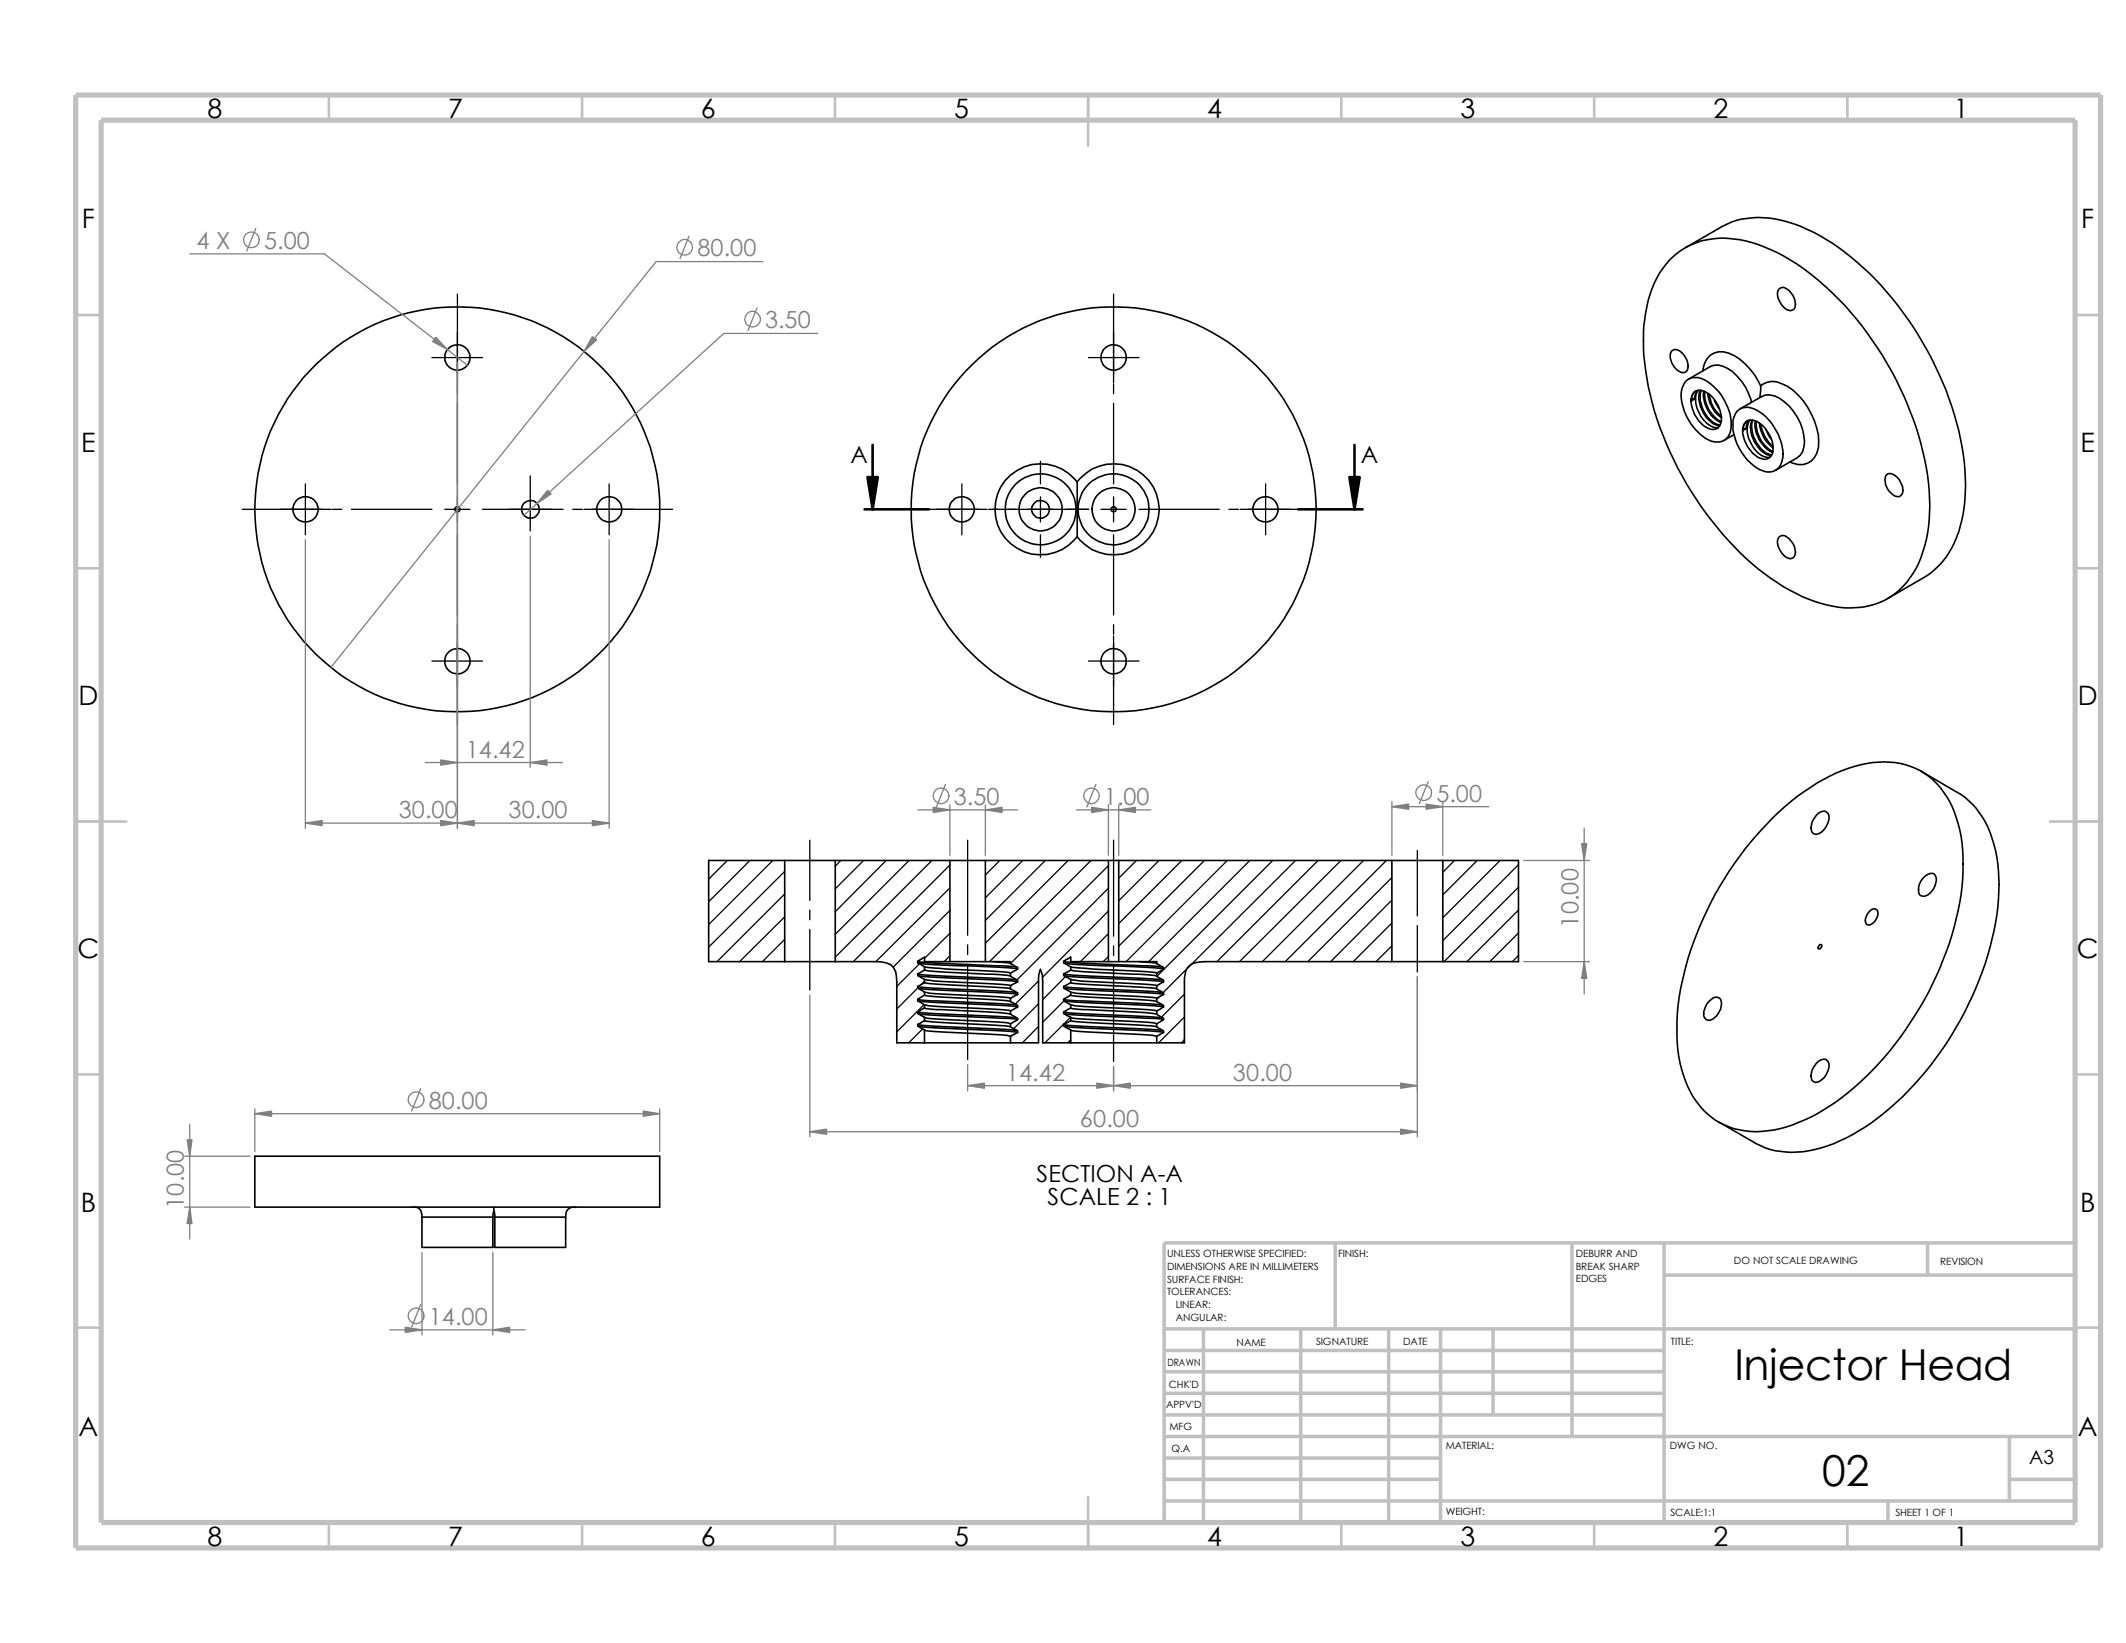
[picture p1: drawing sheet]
<svg xmlns="http://www.w3.org/2000/svg" width="279mm" height="216mm" viewBox="0 0 279 216" stroke-linecap="round" stroke-linejoin="round" font-family="sans-serif">
<g fill="none" stroke="#c0c0c0" stroke-width=".34">
<path d="M43.2 12.5v3.3M76.5 12.5v3.3M109.7 12.5v3.3M143 12.5v6.6M176.3 12.5v3.3M209.5 12.5v3.3M242.8 12.5v3.3M9.9 41.4h3.4M272.7 41.4h3.4M9.9 74.7h3.4M272.7 74.7h3.4M9.9 107.9h6.7"/>
<path d="M269.4 107.9h6.7M9.9 141.2h3.4M272.7 141.2h3.4M9.9 174.5h3.4M272.7 174.5h3.4M143 196.7v6.7M43.2 200.1v3.3M76.5 200.1v3.3M109.7 200.1v3.3M176.3 200.1v3.3M209.5 200.1v3.3M242.8 200.1v3.3"/>
</g>
<g fill="none" stroke="#c0c0c0" stroke-width=".47">
<path d="M153 174.6h119.7M153 177.5h65.7M158.2 174.6v25.5M170.9 174.6v25.5M175.5 163.3v11.3M182.5 174.6v25.5M189.3 174.6v25.5M196.2 174.6v11.3M206.6 163.3v25.5M218.7 163.3v36.8M218.7 167.6h54M253.3 163.3v4.3"/>
<path d="M272.7 163.3h-119.7v36.8M153 197.2h119.7M153 180.3h65.7M153 183.1h65.7M153 185.9h65.7M153 194.4h36.3M153 188.8h119.7M153 191.6h36.3M248.1 197.2v2.9M264.1 194.4h8.6M264.1 188.8v8.4"/>
</g>
<path d="M9.9 12.5h266.2v190.9h-266.2zM13.3 15.8h259.4v184.3h-259.4z" fill="none" stroke="#c0c0c0" stroke-width=".68" stroke-linecap="butt"/>
<g fill="none" stroke="#000" stroke-width=".21">
<path d="M219.5 34.1a9.8 9.8 0 0 1 8.4-2.7 21.4 21.4 0 0 1 10.6 5 43 43 0 0 1 12.5 17.6 31.9 31.9 0 0 1 2.4 15.2 13.7 13.7 0 0 1-3.3 7.8 9.4 9.4 0 0 1-7.6 2.9 19.8 19.8 0 0 1-9.8-3.9 41.4 41.4 0 0 1-12.2-14.5 37.4 37.4 0 0 1-4.5-16.8 17.6 17.6 0 0 1 2.1-8.9zM221.5 32.6l4.7-2.8a11.1 11.1 0 0 1 8.8-.6 27 27 0 0 1 10.6 6.7 43.8 43.8 0 0 1 12.4 23.8 21.4 21.4 0 0 1-1.2 11.6 10 10 0 0 1-4 4.6l-4.7 2.8M233.8 37.9l.2-.1a1.09 1.09 0 0 1 1.3 .6 2.05 2.05 0 0 1 .5 2.2 .97 .97 0 0 1-1.5-.3 2.15 2.15 0 0 1-.6-2.2zM219.7 46.1a1.1 1.1 0 0 1 1.5 .5 2.09 2.09 0 0 1 .5 2.1 .99 .99 0 0 1-1.5-.3 1.97 1.97 0 0 1-.5-2.3zM221.5 50.2a2.24 2.24 0 0 1 3 0 7.2 7.2 0 0 1 3 5.9 1.9 1.9 0 0 1-1 1.8 1.9 1.9 0 0 1-2-.1 7.1 7.1 0 0 1-3.5-6.4zM221.9 49.8l2.8-1.6a2.24 2.24 0 0 1 2.4 .2 7.1 7.1 0 0 1 3.1 4.5M222.3 52.4l.4 .1M222.7 52.5l-.5 .2M222.7 51.5a1.74 1.74 0 0 1 2 .3 4.4 4.4 0 0 1 1.5 3.5 1.15 1.15 0 0 1-.6 1 1.15 1.15 0 0 1-1.2-.1 4 4 0 0 1-2.1-4.1zM222.9 51.4a1.56 1.56 0 0 0-.7 1.3M223.1 51.3l-.3 .4-.1 .8M223.2 51.3a2.33 2.33 0 0 0-.1 2.4 3.6 3.6 0 0 0 2.5 2.5h.2"/>
<path d="M223.5 51.3a3 3 0 0 0 .3 2.8 3.4 3.4 0 0 0 2.2 1.9M223.6 51.3a3.9 3.9 0 0 0 2.3 4.5h.2M223.8 48.7a2.39 2.39 0 0 1 3.4-2.3 8.2 8.2 0 0 1 4.2 4.3M223.9 51.4a4.2 4.2 0 0 0 2.2 4.1M224 51.4a4.2 4.2 0 0 0 2.2 4M224.5 51.7a4.2 4.2 0 0 0 1.7 3.2M224.6 51.8a4.4 4.4 0 0 0 1.6 2.9M225.3 52.5l.7 1.3M227.9 57.1l-1.3 .8M228.3 54.1a2.1 2.1 0 0 1 2.6-.2 7.3 7.3 0 0 1 3.4 6.2 1.97 1.97 0 0 1-1.7 1.9 4.6 4.6 0 0 1-3.6-2.4 6.4 6.4 0 0 1-1.2-4.7zM228.7 53.7l2.8-1.6a2.57 2.57 0 0 1 3 .7 6.7 6.7 0 0 1 2.6 6l-.2 .6-.3 .4-.4 .4-2.9 1.6M229.1 56.3h.3"/>
<path d="M229.4 56.3l-.4 .3M229.5 55.4a1.52 1.52 0 0 1 1.9 .4 3.9 3.9 0 0 1 1.5 3.9 1.18 1.18 0 0 1-1.8 .5 4.4 4.4 0 0 1-2.1-3.9l.2-.5zM229.7 55.3a1.42 1.42 0 0 0-.7 1.3M229.9 55.2l-.3 .4-.2 .7M230 55.2a3.1 3.1 0 0 0 .3 3.3 2.42 2.42 0 0 0 2.3 1.6M230.3 55.2a3.9 3.9 0 0 0 1.9 4.5l.6 .2M230.3 55.2a4 4 0 0 0 2.1 4.4l.4 .2M230.7 55.3a4.1 4.1 0 0 0 2.3 4.1M230.8 55.4a4.2 4.2 0 0 0 2.2 3.9M231.2 55.6a4.7 4.7 0 0 0 1.8 3.2M231.4 55.8a4.6 4.6 0 0 0 1.6 2.8M231.4 50.7a2.41 2.41 0 0 1 2.7-.3 8.3 8.3 0 0 1 4.4 4.9 5.4 5.4 0 0 1 0 4.8 2.39 2.39 0 0 1-3.3 .6"/>
<path d="M231.4 50.7l-.1 1.5M232.1 56.4l.4 1 .3 .3M141.6 63.3a6 6 0 0 0-8.9-.8 6 6 0 0 0 0 8.9 6 6 0 0 0 8.9-.9M141.6 63.3v7.2M141.6 63.3a6 6 0 0 1 8.8-.8 6 6 0 0 1 0 8.9 6 6 0 0 1-8.8-.9M233.8 70.5l.2-.1a1.29 1.29 0 0 1 1.5 .8 1.72 1.72 0 0 1 .2 2.1 1.2 1.2 0 0 1-1.6-.7 1.78 1.78 0 0 1-.3-2.1zM247.9 62.4a1.11 1.11 0 0 1 1.6 .5 2.17 2.17 0 0 1 .5 2 .79 .79 0 0 1-1.4 0 2.23 2.23 0 0 1-.8-2.4zM103.1 113.1h-10v13.3h10M103.1 113.1v13.3M103.1 113.1h6.7M109.8 113.1h15M109.8 113.1v13.3"/>
<path d="M124.8 113.1v13.3M124.8 113.1h4.7M129.5 113.1v13.3M129.5 113.1h16.2M145.7 113.1h1.3M145.7 113.1v13.3M147 113.1h35.9M147 113.1v13.3M182.9 113.1v13.3M182.9 113.1h6.7M189.6 113.1h10v13.3h-10M189.6 113.1v13.3"/>
<path d="M233 107.4a24.7 24.7 0 0 1 12.3-7.1 10 10 0 0 1 8.7 2.1 12.1 12.1 0 0 1 3.6 6.7 28.1 28.1 0 0 1-1.1 13.7 44.8 44.8 0 0 1-12.8 20.1 23.3 23.3 0 0 1-10.7 5.6 10.2 10.2 0 0 1-8.6-2.2 13 13 0 0 1-3.9-8.3 29.8 29.8 0 0 1 1.3-12 44.7 44.7 0 0 1 11.2-18.6zM238.8 107a.9 .9 0 0 1 1.4-.1 2.28 2.28 0 0 1-1 2.5 .72 .72 0 0 1-.8 .2 .72 .72 0 0 1-.4-.8l.2-.8zM245.7 119.7a.6 .6 0 0 1 .9-.2 .6 .6 0 0 1 .2 .9 1.5 1.5 0 0 1-1.4 1.1 1.03 1.03 0 0 1 0-1.4zM252.5 101.3l4.7 2.8a10.9 10.9 0 0 1 4.8 6.9 24.5 24.5 0 0 1-.2 12.4 43.3 43.3 0 0 1-14.2 22.9 22 22 0 0 1-10.6 5 9.8 9.8 0 0 1-6.4-1.1l-4.7-2.8M252.7 115.4a1.11 1.11 0 0 1 1.6-.5 2.05 2.05 0 0 1-.7 2.5 .84 .84 0 0 1-1.4 0 2.17 2.17 0 0 1 .5-2zM103.1 126.4h6.7M109.8 126.4h5.4a2.64 2.64 0 0 1 2.3 .8l.2 .6 .2 1.2v8h3.6M120.6 126.3a173.6 173.6 0 0 0 11.9 .7l1.1 .1M120.6 134.6v.2l.9 .5M120.6 126.3v.2l.9 .5M120.6 128v.2l.9 .5M120.6 133v.2l.9 .5"/>
<path d="M120.6 129.6v.2l.9 .6M120.6 131.3v.2l.9 .5M120.6 126.3l.9-.5v.6h3.3M120.6 134.6l1.9 .2 11 .6M120.6 128l1.9 .2 11 .5M120.6 129.6l1.9 .2 8.5 .4 2.5 .2M120.6 131.3l1.9 .2 8.5 .4 2.5 .2M120.6 133l1.9 .2 11 .5M120.8 134.9l1.7 .1 9.3 .5 1.9 .2M120.8 126.6l2.5 .2 8.5 .3 1.9 .2M120.8 128.2l2.5 .2 8.5 .4 1.9 .2M120.8 133.2l2.5 .2 9.2 .4 1.2 .2"/>
<path d="M120.8 129.9l11 .6 1.9 .2M120.8 131.6l11 .5 1.9 .2M121.5 135.3a23.8 23.8 0 0 0 4.7 .4l1.9 .1a25.1 25.1 0 0 1 4.7 .4M121.5 127l2.9 .3 3.7 .2a25.1 25.1 0 0 1 4.7 .4M121.5 127.5a104.4 104.4 0 0 0 9.6 .6l1.7 .2M121.5 128.7a65.6 65.6 0 0 0 8.2 .5l2.6 .2 .5 .1M121.5 129.1l.6 .1 2.5 .2a81.3 81.3 0 0 1 8.2 .5v.1M121.5 133.7a32.9 32.9 0 0 0 5.8 .4l.9 .1a22.4 22.4 0 0 1 4.6 .3M121.5 134.1l.6 .1 2.5 .2a81.3 81.3 0 0 1 8.2 .5v.1M121.5 130.4l1.8 .2 5.3 .3a21.5 21.5 0 0 1 4.2 .3M121.5 130.8l1.6 .2 8.6 .4 1.1 .2M121.5 132a65.2 65.2 0 0 0 7.8 .5l2.8 .2 .7 .1"/>
<path d="M121.5 132.5l1.6 .2 8 .4 1.7 .2M121.5 134.1l-.9 .5M121.5 127.5l-.9 .5M121.5 129.1l-.9 .5M121.5 130.8l-.9 .5M121.5 132.5l-.9 .5M121.5 127v.5M121.5 128.7v.4M121.5 130.4v.4M121.5 132v.5M121.5 133.7v.4M121.5 135.3v1.7"/>
<path d="M121.5 137h11.3M124.8 126.4h4.7M129.5 126.4h3.3v.2M130.6 126.4l2.2 .2M132.8 137h3.7v-8a3.3 3.3 0 0 1 .2-1.6l.3 .7v.9v8h3.7M132.8 135l.9 .5v.2M132.8 133.3l.9 .5v.2M132.8 131.6l.9 .5v.2M132.8 130l.9 .5v.2M132.8 128.3l.9 .5v.2M132.8 126.6l.9 .5v.2M132.8 127.9v.4"/>
<path d="M132.8 129.5v.5M132.8 131.2v.4M132.8 132.8v.5M132.8 134.5v.5M132.8 136.2v.8M133.7 135.7l-.9 .5M133.7 127.3l-.9 .6M133.7 129l-.9 .5M133.7 134l-.9 .5M133.7 130.7l-.9 .5M133.7 132.3l-.9 .5M139.8 134.6v.2l.9 .5"/>
<path d="M139.8 126.3v.2l.9 .5M139.8 128v.2l.9 .5M139.8 133v.2l.9 .5M139.8 129.6v.2l.9 .6M139.8 131.3v.2l.9 .5M139.8 126.3l.9-.5v.6h5M139.8 134.6l1.9 .2 11 .6M139.8 126.3a173.6 173.6 0 0 0 11.8 .7l1.1 .1M139.8 128l1.9 .2 11 .5M139.8 129.6l1.9 .2 8.5 .4 2.5 .2M139.8 131.3l1.9 .2 8.5 .4 2.5 .2M139.8 133l1.9 .2 11 .5"/>
<path d="M140 134.9l2.5 .2 8.5 .4 1.9 .2M140 126.6l2.5 .2 8.5 .3 1.9 .2M140 128.2l1.7 .2 9.3 .4 1.9 .2M140 133.2l2.5 .2 9.1 .4 1.3 .2M140 129.9l11 .6 1.9 .2M140 131.6l11 .5 1.9 .2M140.7 135.3l.1 .1 1.3 .2 5.1 .2a26.5 26.5 0 0 1 4.8 .4M140.7 127l2.9 .3 3.7 .2a26.5 26.5 0 0 1 4.7 .4M140.7 127.5h.1a100.2 100.2 0 0 0 9.5 .6l1.7 .2M140.7 128.7a63.5 63.5 0 0 0 8.2 .5l2.6 .2 .5 .1M140.7 129.1l.6 .1 2.5 .2a81.3 81.3 0 0 1 8.2 .5v.1M140.7 133.7a31.3 31.3 0 0 0 5.8 .4l.9 .1a22.5 22.5 0 0 1 4.6 .3"/>
<path d="M140.7 134.1l.6 .1 2.5 .2a81.4 81.4 0 0 1 8.2 .5v.1M140.7 130.4a131.5 131.5 0 0 0 10.2 .6l1.1 .2M140.7 130.8l1.1 .1 7.9 .5 2.3 .2M140.7 132a62.8 62.8 0 0 0 7.8 .5l2.8 .2 .7 .1M140.7 132.5l1.7 .2 7.2 .3 2.4 .3M140.7 137h11.3M140.7 134.1l-.9 .5M140.7 127.5l-.9 .5M140.7 129.1l-.9 .5M140.7 130.8l-.9 .5M140.7 132.5l-.9 .5M140.7 127v.5"/>
<path d="M140.7 128.7v.4M140.7 130.4v.4M140.7 132v.5M140.7 133.7v.4M140.7 135.3v1.7M145.7 126.4h1.3M147 126.4h5v.2M149.7 126.4l2.3 .2M152 135l.9 .5v.2M152 131.6l.9 .5v.2M152 130l.9 .5v.2M152 128.3l.9 .5v.2"/>
<path d="M152 126.6l.9 .5v.2M152 133.3l.9 .5v.2M152 127.9v.4M152 129.5v.5M152 131.2v.4M152 132.8v.5M152 134.5v.5M152 136.2v.8M152.9 135.7l-.9 .5M152.9 127.3l-.9 .6M152.9 129l-.9 .5M152.9 134l-.9 .5"/>
<path d="M152.9 130.7l-.9 .5M152.9 132.3l-.9 .5M182.9 126.4h-24.6a2.82 2.82 0 0 0-2.2 .7 3.8 3.8 0 0 0-.4 1.9v8h-3.7M182.9 126.4h6.7M224.5 131.7l.4-.4a.75 .75 0 0 1 1-.2 .75 .75 0 0 1 .3 .9 2.43 2.43 0 0 1-1.5 2.1 .81 .81 0 0 1-.8-1.1l.3-.8zM238.8 139.6a.9 .9 0 0 1 1.4-.1 2.28 2.28 0 0 1-1 2.5 .72 .72 0 0 1-.8 .2 .72 .72 0 0 1-.4-.8l.2-.8zM239.2 124.1h.1a.33 .33 0 0 1 .1 .4 .33 .33 0 0 1-.3 .2l-.2-.2zM33.5 151.9h53.2v6.7h-53.2zM54.1 158.6a1.08 1.08 0 0 1 1.4 1.3M55.5 159.9v4h9.3v-4M55.5 159.9h9.3M64.8 159.9l.1-.8 .1 .8"/>
<path d="M64.9 158.6v.5M65 159.9v4h9.3v-4M65 159.9h9.3M75.7 158.6a1.12 1.12 0 0 0-1.4 1.3"/>
<circle cx="60.1" cy="47" r="1.66"/>
<circle cx="146.3" cy="47" r="1.66"/>
<circle cx="40.1" cy="66.9" r="1.67"/>
<circle cx="60.1" cy="66.9" r="26.6"/>
<circle cx="60.1" cy="66.9" r=".33"/>
<circle cx="69.7" cy="66.9" r="1.18"/>
<circle cx="80.1" cy="66.9" r="1.67"/>
<circle cx="126.4" cy="66.9" r="1.67"/>
<circle cx="136.7" cy="66.9" r="4.7"/>
<circle cx="136.7" cy="66.9" r="1.18"/>
<circle cx="136.8" cy="66.9" r="2.82"/>
<circle cx="146.3" cy="66.9" r="2.84"/>
<circle cx="146.4" cy="66.9" r="4.7"/>
<circle cx="146.4" cy="66.9" r=".33"/>
<circle cx="146.4" cy="66.9" r="26.6"/>
<circle cx="166.3" cy="66.9" r="1.67"/>
<circle cx="60.1" cy="86.9" r="1.66"/>
<circle cx="146.3" cy="86.9" r="1.66"/>
</g>
<g fill="none" stroke="#000" stroke-width=".17">
<path d="M60.1 38.7v11.6M146.3 38.7v11.6M56.8 47h6.6M60.1 50.5v1.2M60.1 53v10.6M143 47h6.7M146.3 50.5v1.2M146.3 53v10.6M31.8 66.9h11.7M40.1 63.6v6.7M43.6 66.9h1.3M46.2 66.9h10.6"/>
<path d="M58.5 66.9h3.3M60.1 65.3v3.3M60.1 70.3v10.5M63.4 66.9h10.6M69.7 62.5v7.3M75.3 66.9h1.2M76.8 66.9h11.6M80.1 63.6v6.7M118.1 66.9h11.6M126.4 63.6v6.7M129.9 66.9h13.2M136.7 60.6v3"/>
<path d="M136.7 65.3v3.3M136.7 70.3v2.9M144.7 66.9h3.3M146.3 65.3v3.3M146.3 70.3v10.5M149.7 66.9h10.5M161.5 66.9h1.3M163 66.9h11.6M166.3 63.6v6.7M56.8 86.9h6.6M60.1 82.1v1.3M60.1 83.6v11.6"/>
<path d="M143 86.9h6.7M146.3 82.1v1.3M146.3 83.6v11.6M95.6 113.1l-2.5 2.4M98.6 113.1l-5.5 5.4M101.6 113.1l-8.5 8.4M103.1 114.5l-10 10M103.1 117.5l-8.9 8.9M106.4 110.4v7.9M106.4 119.6v1.3M110.5 113.1l-.7 .7M113.5 113.1l-3.7 3.7"/>
<path d="M116.5 113.1l-6.7 6.7M119.5 113.1l-9.7 9.7M122.5 113.1l-12.7 12.7M124.8 113.7l-12.7 12.7M124.8 116.7l-9.7 9.7M124.8 119.6l-7.4 7.5M127.2 110.4v12.5M131.4 113.1l-1.9 1.9M134.4 113.1l-4.9 4.9M137.4 113.1l-7.9 7.8M140.4 113.1l-10.9 10.9M143.4 113.1l-13.4 13.3"/>
<path d="M145.7 113.7l-12.9 12.9M145.7 116.7l-12.1 12.1M145.7 119.7l-8.7 8.7M146.3 110.4v12.6M149.4 113.1l-2.4 2.3M152.3 113.1l-5.3 5.3M155.3 113.1l-8.3 8.3M158.3 113.1l-11.3 11.2M161.3 113.1l-13.3 13.3M164.3 113.1l-13.3 13.3M167.3 113.1l-15.3 15.2M170.3 113.1l-17.4 17.3"/>
<path d="M173.2 113.1l-13.3 13.3M176.2 113.1l-13.3 13.3M179.2 113.1l-13.3 13.3M182.2 113.1l-13.3 13.3M182.9 115.3l-11 11.1M182.9 118.3l-8 8.1M186.3 111.8v8.6M191.1 113.1l-1.5 1.5M194.1 113.1l-4.5 4.5M197.1 113.1l-7.5 7.5M199.6 113.6l-10 10M199.6 116.6l-9.8 9.8"/>
<path d="M199.6 119.6l-6.8 6.8M103.1 123.4l-2.9 3M103.1 120.5l-5.9 5.9M106.4 122.1v8M120.6 129.8l-2.7 2.8M120.8 126.7l-2.9 2.9M121.2 135.2l-1.8 1.8M121.5 132l-3.6 3.6M121.5 128.9l-.4 .4M124.8 122.6l-3.3 3.3M124.8 125.6l-.7 .8M127.2 124.2v1.2"/>
<path d="M127.2 126.7v12.5M132.9 129.5l-.1 .1M136.5 128.9l-3.1 3.1M136.5 131.9l-3.3 3.3M136.5 134.9l-2.1 2.1M139.8 131.5l-2.8 2.8M140 128.3l-3 3.1M140.7 133.7l-3.4 3.3M140.7 130.7l-.2 .2M140.7 136.7l-.4 .3M145.7 122.7l-3.7 3.7M145.7 125.7l-.7 .7"/>
<path d="M146.3 124.3v1.3M146.3 126.8v12.7M152.3 131.1l-.3 .2M155.7 130.6l-3 3M155.7 133.6l-3.4 3.4M155.7 136.6l-.4 .4M182.9 121.3l-5.1 5.1M182.9 124.3l-2.1 2.1M186.3 121.6v6.1M199.6 122.6l-3.8 3.8M199.6 125.6l-.8 .8"/>
</g>
<g fill="none" stroke="#808080" stroke-width=".17">
<path d="M25 33.4h17.6l18.8 14.6M33.6 30l-1.2 3M90.6 31l-1.2 3M100.2 34.4h-14l-42.7 53.3M60.1 47.6v61.2M99.5 40.5l-1.2 2.9M107.4 43.8h-12.3l-26.3 23.9M40.1 70.9v37.9M69.7 70.4v30.4M80.1 70.9v37.9M40.1 108.2h40M55.9 100.2h18"/>
<path d="M120.6 106.4h13.1M124.2 103.1l-1.1 2.9M124.8 105.7v6.7M129.5 105.7v6.7M141.5 106.4h9.8M144 103.1l-1.2 2.9M145.7 105.7v6.7M147 105.7v6.7M182.9 106h12.8M182.9 105.3v7.1M187.7 102.7l-1.2 2.9M189.6 105.3v7.1"/>
<path d="M200.2 113.1h8.7M208.2 108.8v21.8M106.4 130.8v18.6M127.2 139.9v3.4M186.3 128.4v21M200.2 126.4h8.7M24.3 158.6h8.6M24.3 151.9h8.6M24.9 147.7v15.1M33.5 146.3h53.2M33.5 145.7v5.6M55.3 143l-1.2 3"/>
<path d="M86.7 145.7v5.6M106.4 148.7h79.9M127.2 142.7h59.1M146.3 140.2v3.1M51.2 174.8h17.8M55.3 171.4l-1.2 3M55.5 164.6v10.8M64.8 164.6v10.8"/>
<circle cx="33" cy="31.5" r="1.04"/>
<circle cx="90" cy="32.5" r="1.04"/>
<circle cx="98.9" cy="41.9" r="1.04"/>
<circle cx="123.7" cy="104.6" r="1.03"/>
<circle cx="143.5" cy="104.6" r="1.03"/>
<circle cx="187.1" cy="104.2" r="1.02"/>
<circle cx="54.7" cy="144.5" r="1.02"/>
<circle cx="54.7" cy="172.9" r="1.02"/>
</g>
<g fill="#808080" stroke="#808080" stroke-width=".17">
<path d="M122.6 106.1l2.2 .3-2.2 .4z"/>
<path d="M129.5 106.4l2.2-.3v.7z"/>
<path d="M147 106.4l2.2-.3v.7z"/>
<path d="M143.5 106.1l2.2 .3-2.2 .4z"/>
<path d="M187.4 105.7l2.2 .3-2.2 .3z"/>
<path d="M182.9 106l2.2-.3v.6z"/>
<path d="M207.9 110.9h.6l-.3 2.2z"/>
<path d="M208.2 126.4l.3 2.2h-.6z"/>
<path d="M184.1 148.4l2.2 .3-2.2 .4z"/>
<path d="M106.4 148.7l2.2-.3v.7z"/>
<path d="M144.1 142.3l2.2 .4-2.2 .3z"/>
<path d="M127.2 142.7l2.2-.4v.7z"/>
<path d="M184.1 142.3l2.2 .4-2.2 .3z"/>
<path d="M146.3 142.7l2.2-.4v.7z"/>
<path d="M33.5 146.3l2.2-.3v.7z"/>
<path d="M84.5 146l2.2 .3-2.2 .4z"/>
<path d="M24.9 158.6l.3 2.2h-.6z"/>
<path d="M24.6 149.8h.6l-.3 2.1z"/>
<path d="M53.3 174.4l2.2 .4-2.2 .3z"/>
<path d="M64.8 174.8l2.2-.4v.7z"/>
<path d="M72 64.4l.4 .5-1.8 1.3z"/>
<path d="M57.9 99.9l2.2 .3-2.2 .3z"/>
<path d="M77.9 107.8l2.2 .4-2.2 .3z"/>
<path d="M40.1 108.2l2.2-.4v.7z"/>
<path d="M69.7 100.2l2.2-.3v.6z"/>
<path d="M57.9 107.8l2.2 .4-2.2 .3z"/>
<path d="M57.3 44.3l1.5 1.6-1.9-1z"/>
<path d="M60.1 108.2l2.2-.4v.7z"/>
<path d="M77.9 44.2l.5 .5-1.6 1.5z"/>
</g>
<path d="M114 62.7h1.4l-.7 4.2zM177.3 62.7h1.4l-.7 4.2z" fill="#000" stroke="#000" stroke-width=".34"/>
<path d="M114.7 58.5v8.4M178 58.5v8.4M113.6 66.9h8.5M170.6 66.9h8.5" fill="none" stroke="#000" stroke-width=".34"/>
<g font-size="5.6">
<text x="228" y="181.3">Injector Head</text>
<text x="239.5" y="195.3">02</text>
</g>
<g font-size="3.5">
<text x="27.3" y="15.5">8</text>
<text x="58.9" y="15.5">7</text>
<text x="92.1" y="15.5">6</text>
<text x="125.4" y="15.5">5</text>
<text x="158.7" y="15.5">4</text>
<text x="191.9" y="15.5">3</text>
<text x="225.2" y="15.5">2</text>
<text x="256.8" y="15.5">1</text>
<text x="10.8" y="30">F</text>
<text x="273.5" y="30">F</text>
<text x="10.7" y="59.4">E</text>
<text x="273.4" y="59.4">E</text>
<text x="10.3" y="92.7">D</text>
<text x="273.1" y="92.7">D</text>
<text x="10.2" y="125.9">C</text>
<text x="273" y="125.9">C</text>
<text x="10.6" y="159.2">B</text>
<text x="273.4" y="159.2">B</text>
<text x="10.3" y="188.6">A</text>
<text x="273.1" y="188.6">A</text>
<text x="27.3" y="203.1">8</text>
<text x="58.9" y="203.1">7</text>
<text x="92.1" y="203.1">6</text>
<text x="125.4" y="203.1">5</text>
<text x="158.7" y="203.1">4</text>
<text x="191.9" y="203.1">3</text>
<text x="225.2" y="203.1">2</text>
<text x="256.8" y="203.1">1</text>
</g>
<g font-size="3.1" fill="#808080">
<text x="25.8" y="32.7">4 X</text>
<text x="34.7" y="32.7">5.00</text>
<text x="91.7" y="33.7">80.00</text>
<text x="100.5" y="43.1">3.50</text>
<text x="61.2" y="99.6">14.42</text>
<text x="52.4" y="107.5">30.00</text>
<text x="66.8" y="107.5">30.00</text>
<text x="125.3" y="105.7">3.50</text>
<text x="145.1" y="105.7">1.00</text>
<text x="188.8" y="105.3">5.00</text>
<text x="207.4" y="121.9" transform="rotate(-90 207.4 121.9)">10.00</text>
<text x="132.2" y="142">14.42</text>
<text x="162" y="142">30.00</text>
<text x="56.3" y="145.7">80.00</text>
<text x="141.9" y="148.1">60.00</text>
<text x="24.2" y="158.8" transform="rotate(-90 24.2 158.8)">10.00</text>
<text x="56.3" y="174.1">14.00</text>
</g>
<g font-size="3.1">
<text x="111.8" y="60.8">A</text>
<text x="178.9" y="60.8">A</text>
<text x="136.2" y="155.4">SECTION A-A</text>
<text x="137.7" y="158.4">SCALE 2 : 1</text>
</g>
<text font-size="2.5" x="266.7" y="192.4">A3</text>
<g font-size="1.3">
<text x="153.4" y="165.2">UNLESS OTHERWISE SPECIFIED:</text>
<text x="153.4" y="166.9">DIMENSIONS ARE IN MILLIMETERS</text>
<text x="175.9" y="165.2">FINISH:</text>
<text x="207.1" y="165.2">DEBURR AND</text>
<text x="207.1" y="166.8">BREAK SHARP</text>
<text x="227.9" y="166.2">DO NOT SCALE DRAWING</text>
<text x="255" y="166.3">REVISION</text>
<text x="153.4" y="170.2">TOLERANCES:</text>
<text x="153.4" y="168.6">SURFACE FINISH:</text>
<text x="154.5" y="171.9">LINEAR:</text>
<text x="154.5" y="173.5">ANGULAR:</text>
<text x="207.1" y="168.5">EDGES</text>
<text x="153.4" y="179.5">DRAWN</text>
<text x="162.5" y="176.8">NAME</text>
<text x="173" y="176.8">SIGNATURE</text>
<text x="184.4" y="176.8">DATE</text>
<text x="219.6" y="176.8">TITLE:</text>
<text x="153.2" y="185.1">APPV'D</text>
<text x="153.6" y="182.4">CHK'D</text>
<text x="153.7" y="188">MFG</text>
<text x="154" y="190.8">Q.A</text>
<text x="190" y="190.5">MATERIAL:</text>
<text x="219.5" y="190.5">DWG NO.</text>
<text x="190" y="199.1">WEIGHT:</text>
<text x="219.5" y="199.2">SCALE:1:1</text>
<text x="249.1" y="199.2">SHEET 1 OF 1</text>
</g>
</svg>
